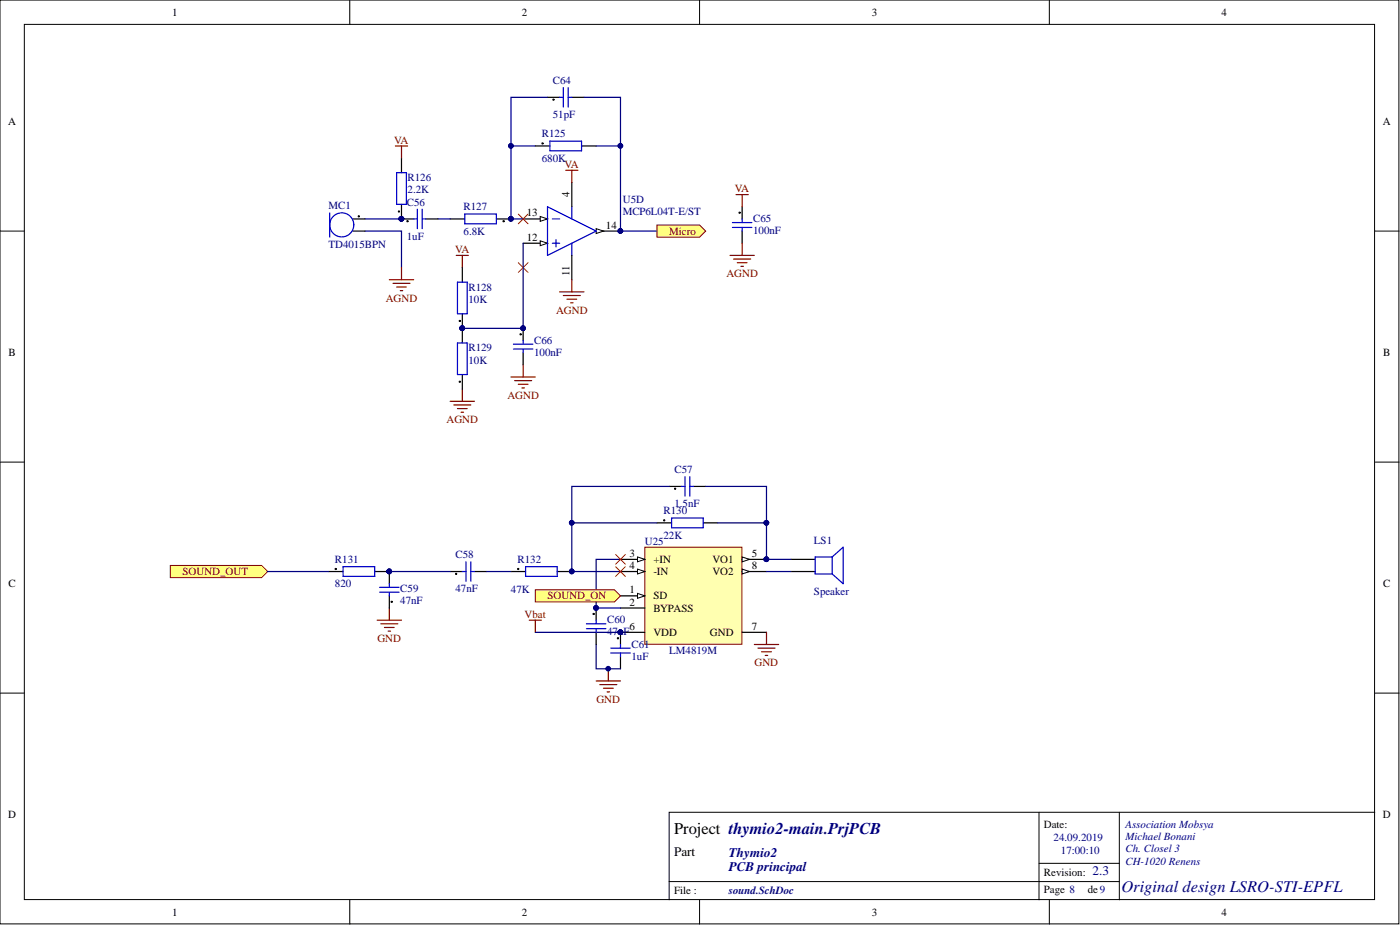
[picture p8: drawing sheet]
<svg xmlns="http://www.w3.org/2000/svg" width="292mm" height="193mm" viewBox="0 0 292 193" stroke-linecap="round" stroke-linejoin="round" font-family="sans-serif">
<g fill="#fff" stroke="#000" stroke-width=".21">
<path d="M0 0h291.9v192.7h-291.9z"/>
<path d="M5.1 5.1h281.7v182.6h-281.7z"/>
</g>
<g fill="none" stroke="#000" stroke-width=".21">
<path d="M73 0v5.1M146 0v5.1M218.9 0v5.1M0 48.2h5.1M286.8 48.2h5.1M0 96.4h5.1M286.8 96.4h5.1M0 144.6h5.1M286.8 144.6h5.1M216.8 169.5v18.2M233.5 169.5v18.2M286.8 169.5h-147.2v18.2"/>
<path d="M73 187.7v5.1M139.6 183.9h93.9M146 187.7v5.1M216.8 180.1h16.7M218.9 187.7v5.1"/>
</g>
<path d="M124.4 48.2h5.1" fill="none" stroke="#000" stroke-width=".25"/>
<path d="M124.4 47.7l1.5 .5-1.5 .5z" fill="#fff"/>
<path d="M124.4 47.7l1.5 .5-1.5 .5z" fill="none" stroke="#000" stroke-width=".21"/>
<circle cx="129.4" cy="48.2" r=".48" fill="#000080" stroke="#000080" stroke-width=".21"/>
<path d="M109.2 45.7h5" fill="none" stroke="#000" stroke-width=".25"/>
<path d="M112.7 45.2l1.5 .5-1.5 .5z" fill="#fff"/>
<path d="M112.7 45.2l1.5 .5-1.5 .5z" fill="none" stroke="#000" stroke-width=".21"/>
<path d="M109.2 50.7h5" fill="none" stroke="#000" stroke-width=".25"/>
<path d="M112.7 50.2l1.5 .5-1.5 .6z" fill="#fff"/>
<path d="M112.7 50.2l1.5 .5-1.5 .6z" fill="none" stroke="#000" stroke-width=".21"/>
<g fill="none" stroke="#00f" stroke-width=".25">
<path d="M82.8 36h2v6.6h-2zM68.8 44.4v5.1M114.2 43.1l10.2 5.1-10.2 5.1zM115.2 45.7h1.6M115.2 50.7h1.6M116 50v1.5M119.3 43.1v2.6M119.3 50.7v2.6"/>
<circle cx="71.3" cy="46.9" r="2.51"/>
</g>
<path d="M83.8 33v3M119.3 38.1v5M73.6 45.7h2.6M73.6 48.2h2.6M83.8 42.6v3.1M119.3 53.3v5.1" fill="none" stroke="#000" stroke-width=".25"/>
<g fill="#000080" stroke="#000080" stroke-width=".21">
<circle cx="129.4" cy="48.2" r=".48"/>
<circle cx="83.7" cy="45.6" r=".48"/>
<circle cx="106.6" cy="30.4" r=".48"/>
<circle cx="106.6" cy="45.6" r=".48"/>
<circle cx="129.4" cy="30.4" r=".48"/>
</g>
<g fill="none" stroke="#800000" stroke-width=".25">
<path d="M82.5 30.5h2.5M83.8 30.5v2.5M118 35.5h2.6M119.3 35.5v2.6M81.2 58.4h5.1M82 59.1h3.5M82.8 59.9h2M83.8 55.8v2.6M119.3 58.4v2.5M83.5 60.6h.5M116.8 60.9h5M117.5 61.7h3.6"/>
<path d="M118.3 62.4h2M119.1 63.2h.5"/>
</g>
<path d="M108.1 44.7l2.1 2M108.1 54.8l2.1 2M110.2 44.7l-2.1 2M110.2 54.8l-2.1 2" fill="none" stroke="#f00" stroke-width=".21"/>
<g fill="#000" stroke="#000" stroke-width=".21">
<circle cx="74.9" cy="45.1" r=".13"/>
<circle cx="83.2" cy="44.1" r=".13"/>
</g>
<path d="M111.7 30.5h-5.1v15.2h2.6M124.4 30.5h5.1v17.7h7.6M76.2 48.2h7.6v7.6M76.2 45.7h7.6" fill="none" stroke="#000080" stroke-width=".25"/>
<path d="M137.1 46.9h8.9l1.2 1.3-1.2 1.3h-8.9z" fill-rule="evenodd" fill="#ffff80" stroke="#800000" stroke-width=".21"/>
<path d="M95.2 53.3h2.5M96.5 53.3v2.5M93.9 83.7h5.1M94.7 84.5h3.5M95.4 85.2h2.1M96.2 86h.5M96.5 81.2v2.5" fill="none" stroke="#800000" stroke-width=".25"/>
<path d="M111.7 30.5h3M121.3 30.5h3.1M83.8 45.7h2.5M88.8 45.7h2.6M93.9 45.7h3.1M96.5 55.8v3.1M103.6 45.7h3M96.5 65.5v6M96.5 78.1v3.1" fill="none" stroke="#000" stroke-width=".25"/>
<g fill="#000080" stroke="#000080" stroke-width=".21">
<circle cx="96.4" cy="68.5" r=".48"/>
<circle cx="109.1" cy="68.5" r=".48"/>
<circle cx="106.6" cy="45.6" r=".48"/>
<circle cx="83.7" cy="45.6" r=".48"/>
</g>
<path d="M114.7 29.4h6.6v2.1h-6.6zM86.3 45.7h.8M87.1 43.6v4.1M88.1 43.6v4.1M88.1 45.7h.7M95.4 58.9h2.1v6.6h-2.1zM97 44.7h6.6v2h-6.6zM95.4 71.5h2.1v6.6h-2.1z" fill="none" stroke="#00f" stroke-width=".25"/>
<g fill="#000" stroke="#000" stroke-width=".21">
<circle cx="113.2" cy="29.9" r=".13"/>
<circle cx="85" cy="46.2" r=".13"/>
<circle cx="105.1" cy="46.2" r=".13"/>
<circle cx="95.9" cy="67" r=".13"/>
<circle cx="95.9" cy="79.6" r=".13"/>
</g>
<path d="M91.4 45.7h2.5M109.2 50.7v17.8h-12.7" fill="none" stroke="#000080" stroke-width=".25"/>
<path d="M35.5 118h19.1l1.2 1.2-1.2 1.3h-19.1z" fill-rule="evenodd" fill="#ffff80" stroke="#800000" stroke-width=".21"/>
<path d="M134.5 114.2h20.3v20.2h-20.3z" fill="#ffffb0" stroke="#800000" stroke-width=".21"/>
<path d="M129.5 119.2h5" fill="none" stroke="#000" stroke-width=".25"/>
<path d="M133 118.7l1.5 .5-1.5 .5z" fill="#fff"/>
<path d="M133 118.7l1.5 .5-1.5 .5z" fill="none" stroke="#000" stroke-width=".21"/>
<path d="M154.8 116.7h5.1" fill="none" stroke="#000" stroke-width=".25"/>
<path d="M154.8 116.2l1.6 .5-1.6 .5z" fill="#fff"/>
<path d="M154.8 116.2l1.6 .5-1.6 .5z" fill="none" stroke="#000" stroke-width=".21"/>
<circle cx="159.9" cy="116.7" r=".48" fill="#000080" stroke="#000080" stroke-width=".21"/>
<path d="M154.8 119.2h5.1M154.8 131.9h5.1" fill="none" stroke="#000" stroke-width=".25"/>
<path d="M154.8 118.7l1.6 .5-1.6 .5z" fill="#fff"/>
<path d="M154.8 118.7l1.6 .5-1.6 .5z" fill="none" stroke="#000" stroke-width=".21"/>
<path d="M129.5 116.7h5M129.5 131.9h5" fill="none" stroke="#000" stroke-width=".25"/>
<circle cx="129.4" cy="131.9" r=".48" fill="#000080" stroke="#000080" stroke-width=".21"/>
<path d="M133 116.2l1.5 .5-1.5 .5z" fill="#fff"/>
<path d="M133 116.2l1.5 .5-1.5 .5z" fill="none" stroke="#000" stroke-width=".21"/>
<path d="M129.5 124.3h5" fill="none" stroke="#000" stroke-width=".25"/>
<path d="M133 123.8l1.5 .5-1.5 .5z" fill="#fff"/>
<path d="M133 123.8l1.5 .5-1.5 .5z" fill="none" stroke="#000" stroke-width=".21"/>
<g fill="none" stroke="#000" stroke-width=".25">
<path d="M68.5 119.2h3.1M78.2 119.2h3v2.6M93.9 119.2h2.6M99 119.2h2.5M106.6 119.2h3.1M116.3 119.2h3M137.1 109.1h3M139.6 101.5h2.6M144.7 101.5h2.5M146.7 109.1h3.1M81.2 124.3v2.5M129.5 126.8h5"/>
<path d="M129.5 131.9v2.6M129.5 137v2.5"/>
</g>
<g fill="#000080" stroke="#000080" stroke-width=".21">
<circle cx="159.9" cy="116.7" r=".48"/>
<circle cx="129.4" cy="131.9" r=".48"/>
<circle cx="119.3" cy="119.2" r=".48"/>
<circle cx="124.4" cy="126.8" r=".48"/>
<circle cx="126.9" cy="139.5" r=".48"/>
<circle cx="119.3" cy="109.1" r=".48"/>
<circle cx="81.2" cy="119.2" r=".48"/>
<circle cx="159.9" cy="109.1" r=".48"/>
</g>
<g fill="none" stroke="#800000" stroke-width=".25">
<path d="M78.7 129.4h5.1M79.5 130.1h3.5M80.2 130.9h2M81 131.7h.5M81.2 126.8v2.6M110.4 129.4h2.6M111.7 129.4v2.5M126.9 139.5v2.6M157.4 134.5h5.1M158.1 135.2h3.6M158.9 136h2M159.7 136.7h.5"/>
<path d="M159.9 131.9v2.6M124.4 142.1h5.1M125.1 142.8h3.6M125.9 143.6h2M126.7 144.3h.5"/>
</g>
<g fill="none" stroke="#00f" stroke-width=".25">
<path d="M142.9 99.4v4.1M143.9 99.4v4.1M71.6 118.2h6.6v2h-6.6zM96.5 119.2h.7M97.2 117.2v4.1M98.2 117.2v4.1M98.2 119.2h.8M109.7 118.2h6.6v2h-6.6zM140.1 108.1h6.6v2h-6.6zM142.2 101.5h.7M143.9 101.5h.8M79.2 122.5h4.1"/>
<path d="M79.2 123.5h4.1M81.2 121.8v.7M81.2 123.5v.8M127.4 136.2h4.1M127.4 135.2h4.1M129.5 134.5v.7M129.5 136.2v.8"/>
</g>
<g fill="#000" stroke="#000" stroke-width=".21">
<circle cx="70" cy="118.7" r=".13"/>
<circle cx="95.2" cy="119.7" r=".13"/>
<circle cx="108.1" cy="118.7" r=".13"/>
<circle cx="138.6" cy="108.6" r=".13"/>
<circle cx="140.9" cy="102" r=".13"/>
<circle cx="81.7" cy="125.5" r=".13"/>
<circle cx="128.9" cy="133.2" r=".13"/>
</g>
<path d="M55.8 119.2h12.7M81.2 119.2h12.7M101.5 119.2h5.1M129.5 116.7h-5.1v10.1h5.1M137.1 109.1h-17.8v10.1h10.2M139.6 101.5h-20.3v7.6M147.2 101.5h12.7v7.6M111.7 131.9h17.8M124.4 134.5v5h5.1" fill="none" stroke="#000080" stroke-width=".25"/>
<path d="M111.7 123h16.5l1.3 1.3-1.3 1.3h-16.5z" fill-rule="evenodd" fill="#ffff80" stroke="#800000" stroke-width=".21"/>
<path d="M114.2 20.3h2.6M119.3 20.3h2.5M154.8 43.1v2.6M154.8 48.2v2.5M109.2 68.5v2.5M109.2 73.6v2.5M165 119.2h5.1M165 116.7h5.1M124.4 126.8v2.6M124.4 131.9v2.6" fill="none" stroke="#000" stroke-width=".25"/>
<g fill="none" stroke="#00f" stroke-width=".25">
<path d="M117.5 18.3v4M118.5 18.3v4M116.8 20.3h.7M118.5 20.3h.8M152.8 47.4h4.1M152.8 46.4h4.1M154.8 45.7v.7M154.8 47.4v.8M107.1 72.8h4.1M107.1 71.8h4.1M109.2 71v.8M109.2 72.8v.8"/>
<path d="M173.6 116.2l2.3-2v7.6l-2.3-2.1M173.6 116.2v3.5M173.6 116.2h-3.5v3.5h3.5M122.4 131.2h4M122.4 130.1h4M124.4 129.4v.7M124.4 131.2v.7"/>
</g>
<path d="M114.2 20.3h-7.6v10.2M121.8 20.3h7.7v10.2M149.8 109.1h10.1v7.6h5.1M159.9 119.2h5.1" fill="none" stroke="#000080" stroke-width=".25"/>
<path d="M128.4 118.2l2.1 2M128.4 115.7l2.1 2M130.5 118.2l-2.1 2M130.5 115.7l-2.1 2" fill="none" stroke="#f00" stroke-width=".21"/>
<g fill="#000" stroke="#000" stroke-width=".21">
<circle cx="115.5" cy="20.8" r=".13"/>
<circle cx="154.3" cy="44.4" r=".13"/>
<circle cx="108.6" cy="69.7" r=".13"/>
<circle cx="123.9" cy="128.1" r=".13"/>
</g>
<g fill="#000080" stroke="#000080" stroke-width=".21">
<circle cx="106.6" cy="30.4" r=".48"/>
<circle cx="129.4" cy="30.4" r=".48"/>
<circle cx="109.1" cy="68.5" r=".48"/>
<circle cx="124.4" cy="126.8" r=".48"/>
<circle cx="159.9" cy="116.7" r=".48"/>
<circle cx="159.9" cy="109.1" r=".48"/>
</g>
<path d="M152.3 53.3h5.1M153.1 54h3.5M153.6 40.6h2.5M153.8 54.8h2.1M154.6 55.6h.5M154.8 40.6v2.5M154.8 50.7v2.6M106.6 78.6h5.1M107.4 79.4h3.5M109.2 76.1v2.5M108.1 80.2h2.1M108.9 80.9h.5" fill="none" stroke="#800000" stroke-width=".25"/>
<text font-size="3.4" x="140.6" y="174">Project thymio2-main.PrjPCB</text>
<text font-size="3.4" fill="#000080" x="234" y="186.1">Original design LSRO-STI-EPFL</text>
<text font-size="2.7" x="140.6" y="178.5">Part</text>
<g font-size="2.7" fill="#000080">
<text x="152.1" y="178.8">Thymio2</text>
<text x="152.1" y="181.8">PCB principal</text>
<text x="228" y="182.6">2.3</text>
</g>
<g font-size="2.3">
<text x="35.9" y="3.3">1</text>
<text x="108.9" y="3.3">2</text>
<text x="181.9" y="3.3">3</text>
<text x="254.9" y="3.3">4</text>
<text x="1.7" y="26.1">A</text>
<text x="288.5" y="26.1">A</text>
<text x="118.8" y="41.1" transform="rotate(-90 118.8 41.1)">4</text>
<text x="109.9" y="45.2">13</text>
<text x="126.4" y="47.7">14</text>
<text x="109.9" y="50.2">12</text>
<text x="118.8" y="57.5" transform="rotate(-90 118.8 57.5)">11</text>
<text x="1.8" y="74.3">B</text>
<text x="288.6" y="74.3">B</text>
<text x="131.4" y="118.7">4</text>
<text x="131.4" y="116.2">3</text>
<text x="136.3" y="120">-IN</text>
<text x="136.3" y="117.5">+IN</text>
<text x="148.6" y="117.5">VO1</text>
<text x="148.6" y="120">VO2</text>
<text x="156.9" y="116.2">5</text>
<text x="156.9" y="118.7">8</text>
<text x="1.8" y="122.5">C</text>
<text x="131.4" y="123.8">1</text>
<text x="136.3" y="125.1">SD</text>
<text x="288.6" y="122.5">C</text>
<text x="131.4" y="131.4">6</text>
<text x="131.4" y="126.3">2</text>
<text x="136.3" y="127.6">BYPASS</text>
<text x="156.9" y="131.4">7</text>
<text x="136.3" y="132.7">VDD</text>
<text x="148.1" y="132.7">GND</text>
<text x="1.7" y="170.7">D</text>
<text x="217.8" y="172.8">Date:</text>
<text x="288.5" y="170.7">D</text>
<text x="217.8" y="182.6">Revision:</text>
<text x="35.9" y="191">1</text>
<text x="108.9" y="191">2</text>
<text x="140.6" y="186.4">File :</text>
<text x="181.9" y="191">3</text>
<text x="217.8" y="186.2">Page 8</text>
<text x="226.9" y="186.2">de9</text>
<text x="254.9" y="191">4</text>
</g>
<g font-size="2.3" fill="#000080">
<text x="115.3" y="17.5">C64</text>
<text x="113" y="28.7">R125</text>
<text x="115.3" y="24.6">51pF</text>
<text x="113" y="33.7">680K</text>
<text x="85" y="37.8">R126</text>
<text x="85" y="40.3">2.2K</text>
<text x="68.5" y="43.6">MC1</text>
<text x="84.9" y="42.9">C56</text>
<text x="96.7" y="43.9">R127</text>
<text x="130" y="42.4">U5D</text>
<text x="130" y="44.9">MCP6L04T-E/ST</text>
<text x="157.1" y="46.3">C65</text>
<text x="68.5" y="51.8">TD4015BPN</text>
<text x="84.9" y="50">1uF</text>
<text x="96.7" y="49">6.8K</text>
<text x="157.1" y="48.8">100nF</text>
<text x="97.7" y="60.6">R128</text>
<text x="97.7" y="63.2">10K</text>
<text x="111.4" y="71.7">C66</text>
<text x="97.7" y="73.3">R129</text>
<text x="97.7" y="75.9">10K</text>
<text x="111.4" y="74.2">100nF</text>
<text x="140.7" y="98.7">C57</text>
<text x="138.4" y="107.3">R130</text>
<text x="140.7" y="105.8">1.5nF</text>
<text x="134.5" y="113.7">U25</text>
<text x="138.4" y="112.4">22K</text>
<text x="169.8" y="113.4">LS1</text>
<text x="69.9" y="117.5">R131</text>
<text x="95" y="116.4">C58</text>
<text x="108" y="117.5">R132</text>
<text x="69.9" y="122.5">820</text>
<text x="83.5" y="123.5">C59</text>
<text x="95" y="123.5">47nF</text>
<text x="106.6" y="123.8">47K</text>
<text x="169.8" y="124.1">Speaker</text>
<text x="83.5" y="126.1">47nF</text>
<text x="126.7" y="130">C60</text>
<text x="126.7" y="132.5">47nF</text>
<text x="131.7" y="135.1">C61</text>
<text x="131.7" y="137.6">1uF</text>
<text x="139.6" y="136.5">LM4819M</text>
<text x="234.8" y="172.8">Association Mobsya</text>
<text x="219.8" y="175.5">24.09.2019</text>
<text x="221.4" y="178.1">17:00:10</text>
<text x="234.8" y="175.3">Michael Bonani</text>
<text x="234.8" y="177.8">Ch. Closel 3</text>
<text x="234.8" y="180.4">CH-1020 Renens</text>
<text x="152.1" y="186.4">sound.SchDoc</text>
</g>
<g font-size="2.3" fill="#800000">
<text x="82.2" y="29.9">VA</text>
<text x="117.8" y="35">VA</text>
<text x="153.3" y="40.1">VA</text>
<text x="94.9" y="52.8">VA</text>
<text x="139.6" y="49">Micro</text>
<text x="151.5" y="57.8">AGND</text>
<text x="80.5" y="62.9">AGND</text>
<text x="116" y="65.5">AGND</text>
<text x="105.9" y="83.2">AGND</text>
<text x="93.2" y="88.3">AGND</text>
<text x="38.1" y="120">SOUND_OUT</text>
<text x="114.2" y="125.1">SOUND_ON</text>
<text x="109.4" y="128.9">Vbat</text>
<text x="78.7" y="133.9">GND</text>
<text x="157.4" y="139">GND</text>
<text x="124.4" y="146.6">GND</text>
</g>
</svg>
